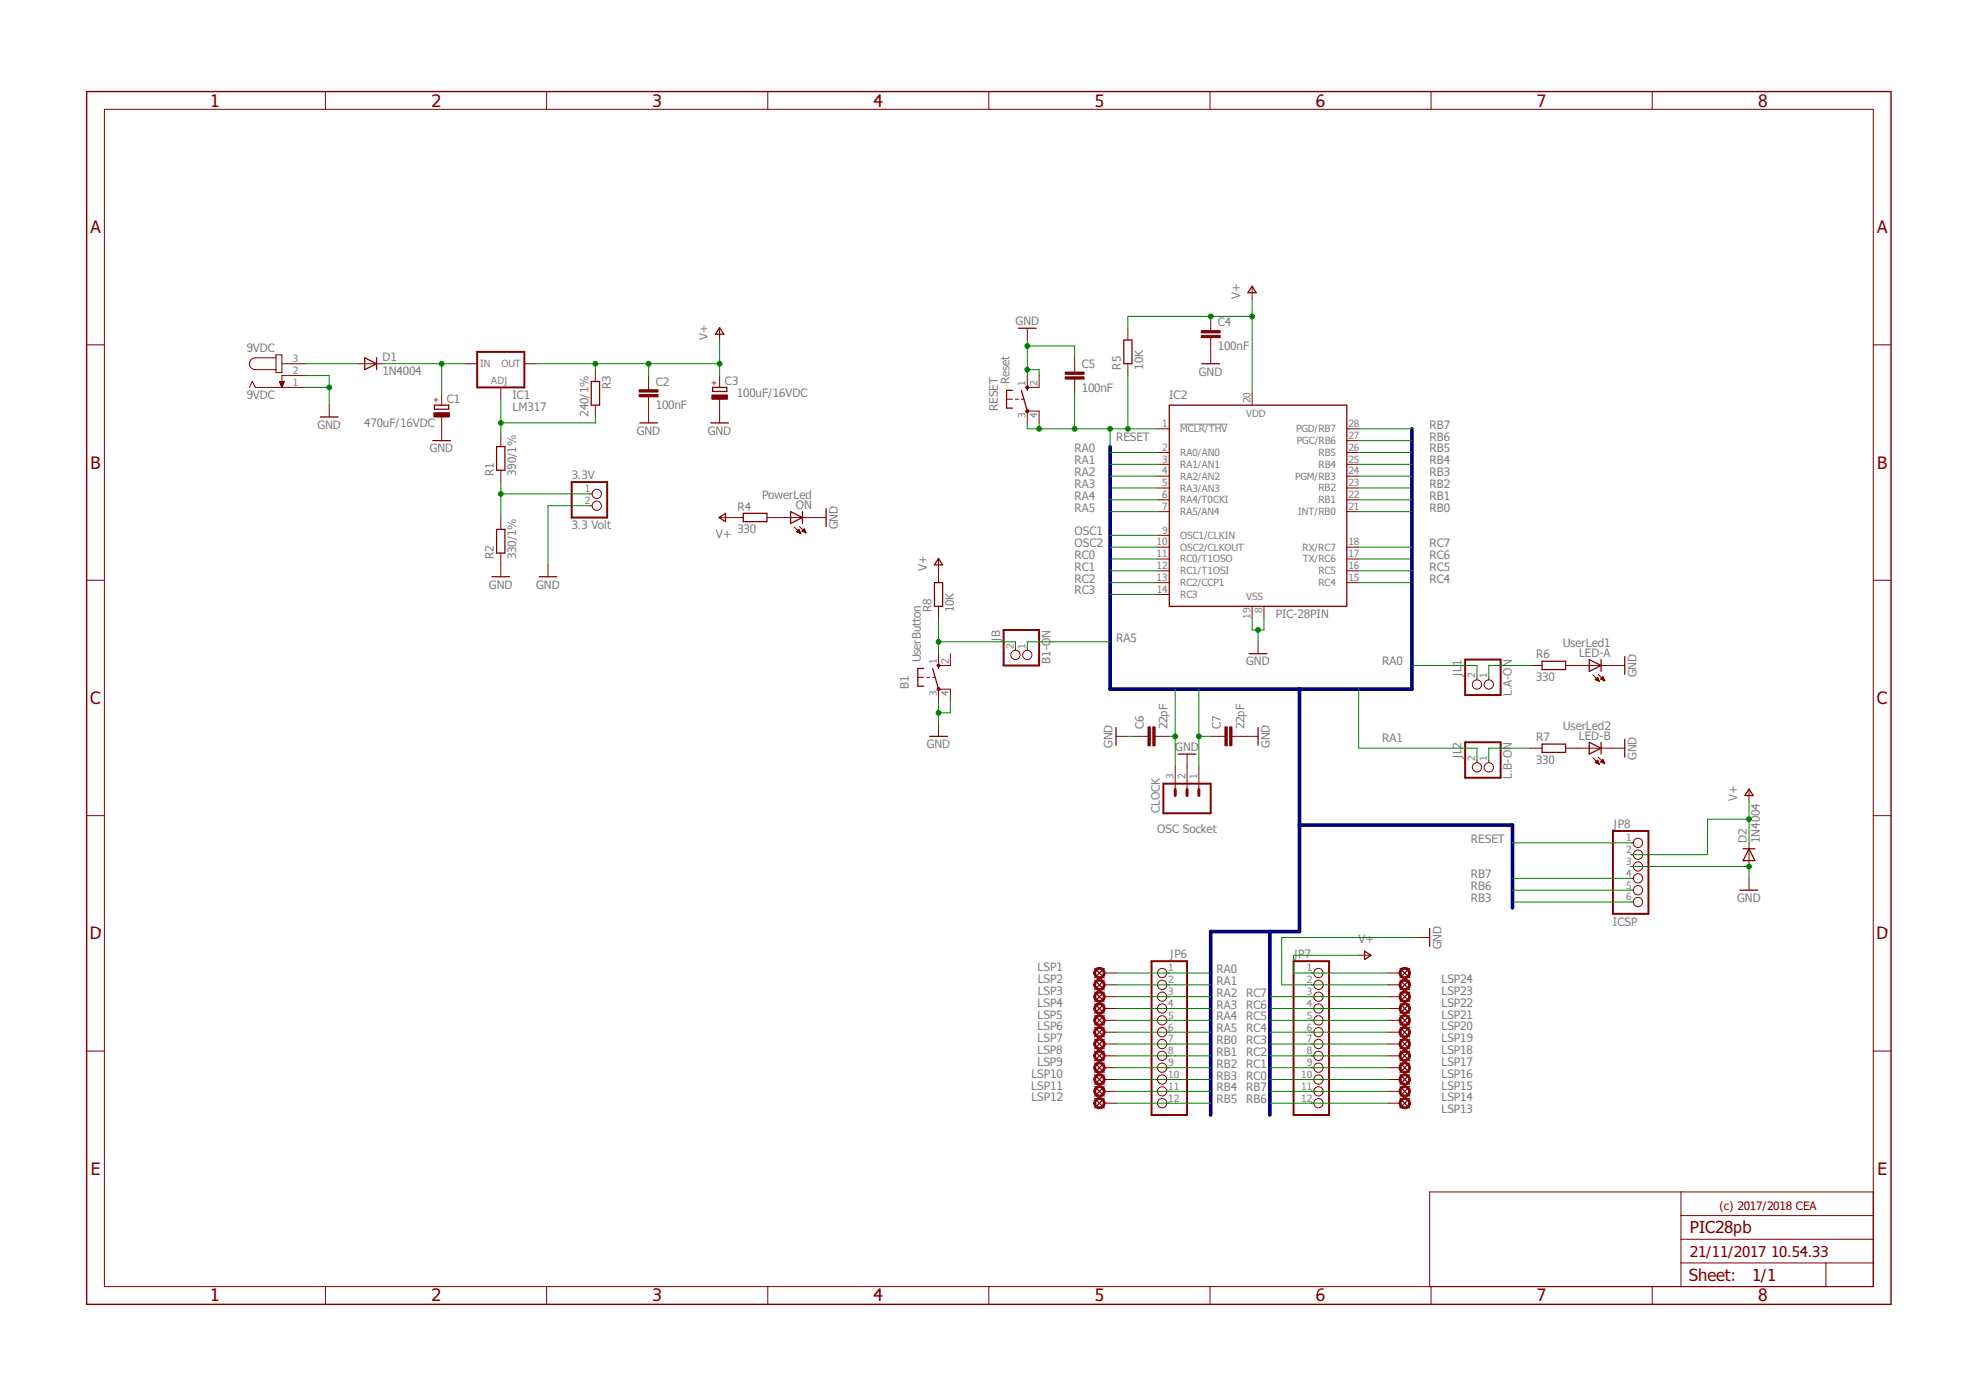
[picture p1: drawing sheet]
<svg xmlns="http://www.w3.org/2000/svg" width="297mm" height="210mm" viewBox="0 0 297 210" stroke-linecap="round" stroke-linejoin="round" font-family="sans-serif">
<path d="M177.3 63.7h7.1" fill="none" stroke="#808080" stroke-width=".15"/>
<g fill="none" stroke="#800000" stroke-width=".15">
<path d="M15.7 16.4h265.8v176.9h-265.8zM48.9 13.8v2.6M82.1 13.8v2.6M115.4 13.8v2.6M148.6 13.8v2.6M181.8 13.8v2.6M215 13.8v2.6M248.2 13.8v2.6M13 51.8h2.7M37.5 58.2l.4-.9 .5 .9h7.5M41.5 53.8h-3.1a.89 .89 0 0 0-.9 .9 .89 .89 0 0 0 .9 .8h3.1M41.5 53.3h.9v2.7h-.9z"/>
<path d="M42 57.3h.7l-.3 .9zM42 57.3h.7M42 57.4h.7M42.1 57.5h.5M42.1 57.6h.5M42.1 57.7h.4M42.2 57.8h.3M42.2 57.9h.3M42.3 58h.1M42.3 58.1h.1M42.3 58.2h.1M42.4 54.7h3.5"/>
<path d="M45.9 56.4h-3.5v1.8M53.9 54.7h3.6M66.4 59.1v1.8M69.9 54.7h1.8M75.2 58.2v1.8M78.8 54.7h1.8M89.5 55.5v1.8M97.5 56.4v2.2M97.5 59.6v3.9M108.1 49.3v1.8M108.1 56.4v1.8M108.1 60v3.5"/>
<path d="M151.2 60h.9M152.6 60h.4M153.5 60h.4M154.3 56.4v1.8h1.8v-1.8M154.3 49.3v1.8M161.5 53.8v2.1M161.5 57v2.1M169.5 49.3v1.8M169.5 54.7v1.7M181.9 47.5v2.2M181.9 50.7v4M188.1 43.1v1.8"/>
<path d="M188.1 59.1v1.8M281.5 51.8h2.6M49.5 60.9v1.8M66.4 62.7v3.5M75.2 65.3v1.8M75.2 70.7v1.7M75.2 77.8v1.7M88.6 74.2h.4M88.6 76h.4M89.5 60.9v1.8M108.1 77.8h3.6M115.2 77.8h8.9"/>
<path d="M119.3 79.2l1 1M119.7 79.9l.3-.4 .3 .7zM119.7 79.9h.5M119.8 79.8h.4M119.8 80h.4M119.8 79.7h.3M119.9 79.7h.2M120 79.6h.1M120.1 79.1l1 1M120.5 79.8l.3-.3 .3 .6zM120.5 79.8h.5M120.5 79.7h.5"/>
<path d="M120.6 79.7h.3M120.7 79.9h.3M120.7 79.6h.2M120.8 79.5h.1M120.8 80h.3M154.3 63.5v-1.7h1.8v1.7M173.9 64.4h1.8M173.9 68h1.8M173.9 69.8h1.8M173.9 71.5h1.8M173.9 73.3h1.8M173.9 75.1h1.8"/>
<path d="M173.9 76.9h1.8M202.4 64.4h1.7M202.4 68h1.7M202.4 69.8h1.7M202.4 71.5h1.7M202.4 73.3h1.7M202.4 75.1h1.7M202.4 76.9h1.7M202.4 66.2h1.7M13 87.2h2.7M75.2 83.1v3.6M82.3 84.9v1.8"/>
<path d="M120 80h.2M120.2 80.1h.1M121 80h.1M141 98.2v1.8h1.8v-1.8M141 84v3.5M141 91.1v1.8M152.6 97.3v.4M154.3 97.3v.4M173.9 80.4h1.8M173.9 82.2h1.8M173.9 84h1.8M173.9 85.8h1.8"/>
<path d="M173.9 87.5h1.8M173.9 89.3h1.8M188.1 91.1v1.8M189 96.4v1.8M189.9 91.1v1.8M202.4 82.2h1.7M202.4 84h1.7M202.4 85.8h1.7M202.4 87.5h1.7M229.9 100h1.8M235.2 100h8.9M281.5 87.2h2.6"/>
<path d="M137.9 101.8h.9M139.2 101.8h.5M140.1 101.8h.5M141 105.3v-1.8h1.8v1.8M141 108.9v1.7M167.7 110.6h1.8M170.3 110.6h2.2M173.5 110.6h2.2M176.6 115.1v3.5M178.4 113.3v5.3M180.1 115.1v3.5M181.9 110.6h2.1"/>
<path d="M185.1 110.6h3.9M221.9 101.8v.4M221.9 114.2v.4M223.7 101.8v.4M223.7 114.2v.4M229.9 112.4h1.8M235.2 112.4h8.9M239.3 101.4l1 1M239.3 113.9l1 .9M239.7 114.6l.3-.4 .3 .6zM239.7 114.6h.5M239.7 102.1h.5"/>
<path d="M239.7 114.5h.5M239.8 102h.3M239.8 114.4h.3M239.9 101.9h.2M239.9 114.6h.3M239.9 114.3h.2M239.9 102.2h.3M240 101.8h.1M240 114.3h.1M240 101.8l-.3 .3 .6 .3M240 101.8l.3 .6M240.1 102.3h.2"/>
<path d="M240.1 114.7h.2M240.1 101.3l1 1M240.1 113.7l1 1M240.2 114.8h.1M240.3 102.4h.1M240.5 102h.5M240.5 114.4h.5M240.5 114.5h.5M240.6 102.1h.4M240.6 101.9h.3M240.6 114.3h.3M240.7 101.8h.2"/>
<path d="M240.7 114.3h.2M240.7 102.1h.3M240.7 114.6h.3M240.7 114.2h.2M240.8 101.7h.1M240.8 101.7l-.3 .3 .6 .3M240.8 101.7l.3 .6M240.8 114.1l-.3 .4 .6 .2M240.8 114.1l.3 .6M240.8 114.1h.1M240.9 114.6h.2M240.9 102.2h.2"/>
<path d="M241.1 114.7h.1M241.1 102.3h.1M262.8 118.6v1.8M13 122.6h2.7M245 126.6h.4M245 128.4h.4M245 130.2h.4M245 132h.4M245 133.8h.4M245 135.5h.4M262.8 126.6v3.6M262.8 132v1.8"/>
<path d="M281.5 122.6h2.6M13 157.9h2.7M165.9 146.2h1.8M165.9 148h1.8M165.9 149.8h1.8M165.9 151.5h1.8M165.9 153.3h1.8M165.9 155.1h1.8M165.9 156.9h1.8M165.9 158.6h1.8M175.3 146.2h.4M175.3 148h.4"/>
<path d="M175.3 149.8h.4M175.3 151.5h.4M175.3 153.3h.4M175.3 155.1h.4M175.3 156.9h.4M175.3 158.6h.4M197 146.2h.4M197 148h.4M197 149.8h.4M197 151.5h.4M197 153.3h.4M197 155.1h.4"/>
<path d="M197 156.9h.4M197 158.6h.4M204.1 143.5h1.8M208.6 146.2h1.8M208.6 148h1.8M208.6 149.8h1.8M208.6 151.5h1.8M208.6 153.3h1.8M208.6 155.1h1.8M208.6 156.9h1.8M208.6 158.6h1.8M213 140.9h1.8"/>
<path d="M281.5 157.9h2.6M165.9 160.4h1.8M165.9 162.2h1.8M165.9 164h1.8M165.9 165.8h1.8M175.3 160.4h.4M175.3 162.2h.4M175.3 164h.4M175.3 165.8h.4M197 160.4h.4M197 162.2h.4M197 164h.4"/>
<path d="M197 165.8h.4M208.6 160.4h1.8M208.6 162.2h1.8M208.6 164h1.8M208.6 165.8h1.8M252.6 179.1v14.2M281.5 179.1h-66.7v14.2M48.9 193.3v2.7M82.1 193.3v2.7M115.4 193.3v2.7M148.6 193.3v2.7M181.8 193.3v2.7"/>
<path d="M215 193.3v2.7M248.2 193.3v2.7M252.6 189.8h28.9M252.6 186.2h28.9M252.6 182.6h28.9M274.3 189.8v3.5"/>
<circle cx="89.7" cy="74.2" r=".7"/>
<circle cx="89.7" cy="76" r=".7"/>
<circle cx="152.6" cy="98.4" r=".7"/>
<circle cx="154.3" cy="98.4" r=".7"/>
<circle cx="221.9" cy="102.8" r=".7"/>
<circle cx="221.9" cy="115.3" r=".7"/>
<circle cx="223.7" cy="102.8" r=".7"/>
<circle cx="223.7" cy="115.3" r=".7"/>
<circle cx="246.1" cy="126.6" r=".7"/>
<circle cx="246.1" cy="135.5" r=".7"/>
<circle cx="246.1" cy="130.2" r=".7"/>
<circle cx="246.1" cy="132" r=".7"/>
<circle cx="246.1" cy="128.4" r=".7"/>
<circle cx="246.1" cy="133.8" r=".7"/>
<circle cx="174.6" cy="151.5" r=".7"/>
<circle cx="174.6" cy="156.9" r=".7"/>
<circle cx="174.6" cy="153.3" r=".7"/>
<circle cx="174.6" cy="146.2" r=".7"/>
<circle cx="174.6" cy="148" r=".7"/>
<circle cx="174.6" cy="149.8" r=".7"/>
<circle cx="174.6" cy="158.6" r=".7"/>
<circle cx="174.6" cy="155.1" r=".7"/>
<circle cx="198.1" cy="158.6" r=".7"/>
<circle cx="198.1" cy="149.8" r=".7"/>
<circle cx="198.1" cy="146.2" r=".7"/>
<circle cx="198.1" cy="148" r=".7"/>
<circle cx="198.1" cy="153.3" r=".7"/>
<circle cx="198.1" cy="155.1" r=".7"/>
<circle cx="198.1" cy="156.9" r=".7"/>
<circle cx="198.1" cy="151.5" r=".7"/>
<circle cx="174.6" cy="165.8" r=".7"/>
<circle cx="174.6" cy="160.4" r=".7"/>
<circle cx="174.6" cy="164" r=".7"/>
<circle cx="174.6" cy="162.2" r=".7"/>
<circle cx="198.1" cy="165.8" r=".7"/>
<circle cx="198.1" cy="162.2" r=".7"/>
<circle cx="198.1" cy="164" r=".7"/>
<circle cx="198.1" cy="160.4" r=".7"/>
</g>
<g fill="none" stroke="#800000" stroke-width=".19">
<path d="M54.8 53.8l1.8 .9-1.8 .8zM56.6 53.8v1.7M88.8 57.3h1.3v3.6h-1.3zM107.1 58.2h2.1v.6h-2.1zM108.1 49.2l.7 1h-1.3zM152.1 58.7h-.9v2.6h.9M153 49.3h2.7M153.5 58.7l.8 3.1M154.3 58.2v.5M168.8 51.1h1.3v3.6h-1.3zM180.6 54.7h2.6M188.1 43l.6 1h-1.2z"/>
<path d="M48.1 62.7h2.7M65 66.2h2.7M65.3 60.9h2.1v.6h-2.1zM74.6 67.1h1.3v3.6h-1.3zM74.6 79.5h1.3v3.6h-1.3zM96.1 63.5h2.7M106.8 63.5h2.7M108 77.8l1-.7v1.3zM111.7 77.1h3.5v1.3h-3.5zM118.8 76.9l1.8 .9-1.8 .9zM120.6 76.9v1.8M124.1 76.4v2.7"/>
<path d="M175.7 60.9h26.7v30.2h-26.7zM73.9 86.7h2.7M81 86.7h2.7M140.4 87.5h1.2v3.6h-1.2zM141 100v.4M141 83.9l.6 1h-1.2zM187.7 98.2h2.7M231.7 99.4h3.5v1.2h-3.5zM238.8 99.1l1.8 .9-1.8 .9zM240.6 99.1v1.8M244.1 98.7v2.6M138.8 100.4h-.9v2.7h.9"/>
<path d="M139.7 110.6h2.6M140.1 100.4l.9 3.1M167.7 109.3v2.7M177 113.3h2.7M189 109.3v2.7M231.7 111.8h3.5v1.3h-3.5zM238.8 111.5l1.8 .9-1.8 .9zM240.6 111.5v1.8M244.1 111.1v2.6M262.8 118.6l.6 .9h-1.2zM214.8 139.5v2.7M261.5 133.8h2.6"/>
<path d="M261.9 127.5h1.8M262.8 127.5l.9 1.8h-1.8zM164.5 145.5l1.4 1.4M164.5 147.3l1.4 1.4M164.5 149.1l1.4 1.4M164.5 150.8l1.4 1.5M164.5 152.6l1.4 1.4M164.5 154.4l1.4 1.4M164.5 156.1l1.4 1.5M164.5 157.9l1.4 1.5M164.5 159.7l1.4 1.4M165.9 145.5l-1.4 1.4"/>
<path d="M165.9 147.3l-1.4 1.4M165.9 149.1l-1.4 1.4M165.9 150.8l-1.4 1.5M165.9 152.6l-1.4 1.4M165.9 154.4l-1.4 1.4M165.9 156.1l-1.4 1.5M165.9 157.9l-1.4 1.5M165.9 159.7l-1.4 1.4M205 142.9l1 .6-1 .7zM210.4 159.7l1.4 1.4M210.4 157.9l1.4 1.5M210.4 156.1l1.4 1.5"/>
<path d="M210.4 154.4l1.4 1.4M210.4 152.6l1.4 1.4M210.4 150.8l1.4 1.5M210.4 149.1l1.4 1.4M210.4 147.3l1.4 1.4M210.4 145.5l1.4 1.4M211.8 159.7l-1.4 1.4M211.8 157.9l-1.4 1.5M211.8 156.1l-1.4 1.5M211.8 154.4l-1.4 1.4M211.8 152.6l-1.4 1.4M211.8 150.8l-1.4 1.5"/>
<path d="M211.8 149.1l-1.4 1.4M211.8 147.3l-1.4 1.4M211.8 145.5l-1.4 1.4M164.5 161.5l1.4 1.4M164.5 163.3l1.4 1.4M164.5 165l1.4 1.5M165.9 161.5l-1.4 1.4M165.9 163.3l-1.4 1.4M165.9 165l-1.4 1.5M210.4 165l1.4 1.5M210.4 163.3l1.4 1.4M210.4 161.5l1.4 1.4"/>
<path d="M211.8 165l-1.4 1.5M211.8 163.3l-1.4 1.4M211.8 161.5l-1.4 1.4"/>
</g>
<path d="M71.7 52.9h7.1v5.3h-7.1zM85.9 72.4h5.3v5.4h-5.3zM150.8 94.7h5.3v5.3h-5.3zM220.1 99.1h5.4v5.3h-5.4zM174.8 117.8h7.1v4.4h-7.1zM220.1 111.5h5.4v5.4h-5.4zM242.3 124.9h5.4v12.4h-5.4zM173 144.4h5.4v23.1h-5.4zM194.4 144.4h5.3v23.1h-5.3z" fill="none" stroke="#800000" stroke-width=".3"/>
<g fill="#800000" stroke="#800000" stroke-width=".15">
<path d="M65.2 62h2.3v.7h-2.3z"/>
<path d="M96 59.3h2.9v.3h-2.9z"/>
<path d="M96 58.6h2.9v.3h-2.9z"/>
<path d="M107 59.4h2.3v.6h-2.3z"/>
<path d="M180.5 50.4h2.8v.3h-2.8z"/>
<path d="M180.5 49.7h2.8v.3h-2.8z"/>
<path d="M160 56.6h2.9v.4h-2.9z"/>
<path d="M160 55.9h2.9v.3h-2.9z"/>
<path d="M173.2 109.2h.3v2.9h-.3z"/>
<path d="M172.5 109.2h.3v2.9h-.3z"/>
<path d="M184.8 109.2h.3v2.9h-.3z"/>
<path d="M184 109.2h.4v2.9h-.4z"/>
</g>
<g fill="#800000" stroke="#800000" stroke-width=".15">
<path d="M164.5 145.7a.85 .85 0 0 1 1.4 0 .85 .85 0 0 1-.5 1.3 .85 .85 0 0 1-1.1-.8h.3a.57 .57 0 0 1 .8-.6 .57 .57 0 0 1 .2 1 .57 .57 0 0 1-.9-.2l-.1-.2h-.3z" fill-rule="evenodd"/>
<path d="M164.7 147.3a.86 .86 0 0 1 1.3 .3 .86 .86 0 0 1-.6 1.2 .86 .86 0 0 1-1.1-.8h.3a.57 .57 0 0 1 .8-.6 .57 .57 0 0 1 .2 .9 .57 .57 0 0 1-.9-.1l-.1-.2h-.3l.1-.3z" fill-rule="evenodd"/>
<path d="M164.5 149.2a.85 .85 0 0 1 1.4 .1 .85 .85 0 0 1-.5 1.3 .85 .85 0 0 1-1.1-.8h.3a.57 .57 0 0 1 .8-.6 .57 .57 0 0 1 .2 .9 .57 .57 0 0 1-.9-.2l-.1-.1h-.3z" fill-rule="evenodd"/>
<path d="M164.5 151a.85 .85 0 0 1 1.4 .1 .85 .85 0 0 1-.5 1.3 .85 .85 0 0 1-1.1-.9h.3a.57 .57 0 0 1 .8-.5 .57 .57 0 0 1 .2 .9 .57 .57 0 0 1-.9-.2l-.1-.2h-.3z" fill-rule="evenodd"/>
<path d="M164.5 152.8a.85 .85 0 0 1 1.4 0 .85 .85 0 0 1-.5 1.3 .85 .85 0 0 1-1.1-.8h.3a.57 .57 0 0 1 .8-.6 .57 .57 0 0 1 .2 1 .57 .57 0 0 1-.9-.2l-.1-.2h-.3z" fill-rule="evenodd"/>
<path d="M164.5 154.6a.85 .85 0 0 1 1.4 0 .85 .85 0 0 1-.5 1.3 .85 .85 0 0 1-1.1-.8h.3a.57 .57 0 0 1 .8-.6 .57 .57 0 0 1 .2 1 .57 .57 0 0 1-.9-.2l-.1-.2h-.3z" fill-rule="evenodd"/>
<path d="M164.7 156.1a.86 .86 0 0 1 1.3 .4 .86 .86 0 0 1-.6 1.2 .86 .86 0 0 1-1.1-.8h.3a.57 .57 0 0 1 .8-.6 .57 .57 0 0 1 .2 .9 .57 .57 0 0 1-.9-.1l-.1-.2h-.3l.1-.3z" fill-rule="evenodd"/>
<path d="M164.5 158.1a.85 .85 0 0 1 1.4 .1 .85 .85 0 0 1-.5 1.3 .85 .85 0 0 1-1.1-.9h.3a.57 .57 0 0 1 .8-.5 .57 .57 0 0 1 .2 .9 .57 .57 0 0 1-.9-.2l-.1-.2h-.3z" fill-rule="evenodd"/>
<path d="M164.5 159.9a.85 .85 0 0 1 1.4 .1 .85 .85 0 0 1-.5 1.2 .85 .85 0 0 1-1.1-.8h.3a.57 .57 0 0 1 .8-.5 .57 .57 0 0 1 .2 .9 .57 .57 0 0 1-.9-.2l-.1-.2h-.3z" fill-rule="evenodd"/>
<path d="M164.5 161.7a.85 .85 0 0 1 1.4 0 .85 .85 0 0 1-.5 1.3 .85 .85 0 0 1-1.1-.8h.3a.57 .57 0 0 1 .8-.6 .57 .57 0 0 1 .2 1 .57 .57 0 0 1-.9-.2l-.1-.2h-.3z" fill-rule="evenodd"/>
<path d="M164.5 163.4a.85 .85 0 0 1 1.4 .1 .85 .85 0 0 1-.5 1.3 .85 .85 0 0 1-1.1-.8h.3a.57 .57 0 0 1 .8-.6 .57 .57 0 0 1 .2 1 .57 .57 0 0 1-.9-.2l-.1-.2h-.3z" fill-rule="evenodd"/>
<path d="M164.7 165a.86 .86 0 0 1 1.3 .4 .86 .86 0 0 1-.6 1.2 .86 .86 0 0 1-1.1-.8h.3a.57 .57 0 0 1 .8-.6 .57 .57 0 0 1 .2 .9 .57 .57 0 0 1-.9-.2l-.1-.1h-.3l.1-.3z" fill-rule="evenodd"/>
<path d="M210.4 165.2a.85 .85 0 0 1 1.4 0 .85 .85 0 0 1-.5 1.3 .85 .85 0 0 1-1.1-.7h.3a.57 .57 0 0 1 .8-.6 .57 .57 0 0 1 .2 .9 .57 .57 0 0 1-1-.2v-.1h-.3z" fill-rule="evenodd"/>
<path d="M210.4 163.4a.85 .85 0 0 1 1.4 .1 .85 .85 0 0 1-.5 1.3 .85 .85 0 0 1-1.1-.8h.3a.57 .57 0 0 1 .8-.6 .57 .57 0 0 1 .2 1 .57 .57 0 0 1-1-.2v-.2h-.3z" fill-rule="evenodd"/>
<path d="M210.4 161.7a.85 .85 0 0 1 1.4 0 .85 .85 0 0 1-.5 1.3 .85 .85 0 0 1-1.1-.8h.3a.57 .57 0 0 1 .8-.6 .57 .57 0 0 1 .2 1 .57 .57 0 0 1-1-.2v-.2h-.3z" fill-rule="evenodd"/>
<path d="M210.4 159.9a.85 .85 0 0 1 1.4 0 .85 .85 0 0 1-.5 1.3 .85 .85 0 0 1-1.1-.8h.3a.57 .57 0 0 1 .8-.5 .57 .57 0 0 1 .2 .9 .57 .57 0 0 1-1-.2v-.2h-.3z" fill-rule="evenodd"/>
<path d="M210.4 158.1a.85 .85 0 0 1 1.4 0 .85 .85 0 0 1-.5 1.3 .85 .85 0 0 1-1.1-.8h.3a.57 .57 0 0 1 .8-.5 .57 .57 0 0 1 .2 .9 .57 .57 0 0 1-1-.2v-.2h-.3z" fill-rule="evenodd"/>
<path d="M210.4 156.3a.85 .85 0 0 1 1.4 0 .85 .85 0 0 1-.5 1.4 .85 .85 0 0 1-1.1-.8h.3a.57 .57 0 0 1 .8-.6 .57 .57 0 0 1 .2 .9 .57 .57 0 0 1-1-.1v-.2h-.3z" fill-rule="evenodd"/>
<path d="M210.4 154.6a.85 .85 0 0 1 1.4 0 .85 .85 0 0 1-.5 1.3 .85 .85 0 0 1-1.1-.8h.3a.57 .57 0 0 1 .8-.6 .57 .57 0 0 1 .2 1 .57 .57 0 0 1-1-.2v-.2h-.3z" fill-rule="evenodd"/>
<path d="M210.4 152.8a.85 .85 0 0 1 1.4 0 .85 .85 0 0 1-.5 1.3 .85 .85 0 0 1-1.1-.8h.3a.57 .57 0 0 1 .8-.6 .57 .57 0 0 1 .2 1 .57 .57 0 0 1-1-.2v-.2h-.3z" fill-rule="evenodd"/>
<path d="M210.4 151a.85 .85 0 0 1 1.4 0 .85 .85 0 0 1-.5 1.3 .85 .85 0 0 1-1.1-.8h.3a.57 .57 0 0 1 .8-.5 .57 .57 0 0 1 .2 .9 .57 .57 0 0 1-1-.2v-.2h-.3z" fill-rule="evenodd"/>
<path d="M210.4 149.2a.85 .85 0 0 1 1.4 0 .85 .85 0 0 1-.5 1.3 .85 .85 0 0 1-1.1-.7h.3a.57 .57 0 0 1 .8-.6 .57 .57 0 0 1 .2 .9 .57 .57 0 0 1-1-.2v-.1h-.3z" fill-rule="evenodd"/>
<path d="M210.4 147.4a.85 .85 0 0 1 1.4 .1 .85 .85 0 0 1-.5 1.3 .85 .85 0 0 1-1.1-.8h.3a.57 .57 0 0 1 .8-.6 .57 .57 0 0 1 .2 .9 .57 .57 0 0 1-1-.1v-.2h-.3z" fill-rule="evenodd"/>
<path d="M210.4 145.7a.85 .85 0 0 1 1.4 0 .85 .85 0 0 1-.5 1.3 .85 .85 0 0 1-1.1-.8h.3a.57 .57 0 0 1 .8-.6 .57 .57 0 0 1 .2 1 .57 .57 0 0 1-1-.2v-.2h-.3z" fill-rule="evenodd"/>
<circle cx="154.4" cy="61.8" r=".24"/>
<circle cx="154.4" cy="58.2" r=".24"/>
<circle cx="141" cy="103.5" r=".23"/>
<circle cx="141" cy="100" r=".23"/>
</g>
<path d="M176.6 118.6v.9M178.4 118.6v.9M180.1 118.6v.9" fill="none" stroke="#800000" stroke-width=".44"/>
<path d="M13 13.8h271.1v182.2h-271.1z" fill="none" stroke="#800000" stroke-width=".21"/>
<path d="M212.1 64.4v39.1h-45.3v-36.4M195.2 103.5v36.5h-13.3v27.5M190.8 140v27.5M195.2 124h32v12.4" fill="none" stroke="#000080" stroke-width=".55"/>
<g fill="none" stroke="#008000" stroke-width=".15">
<path d="M45.9 56.4h3.6v4.5M45.9 58.2h3.6M45.9 54.7h8M57.5 54.7h12.4M66.4 54.7v4.4M75.2 60v5.3M80.6 54.7h27.5M89.5 54.7v.8M97.5 54.7v1.7M108.1 51.1v5.3M154.3 51.1v5.3M154.3 55.5h1.8v.9"/>
<path d="M154.3 52h7.2v1.8M161.5 59.1v5.3M169.5 56.4v8M188.1 44.9v14.2M188.1 47.5h-18.6v1.8M75.2 72.4v5.4M75.2 74.2h13.4M88.6 76h-6.3v8.9M89.5 62.7v.8h-14.3M154.3 63.5v.9h19.6M156.1 63.5v.9M166.8 64.4v2.7"/>
<path d="M166.8 68h7.1M166.8 69.8h7.1M166.8 71.5h7.1M166.8 73.3h7.1M166.8 75.1h7.1M166.8 76.9h7.1M204.1 64.4h8M204.1 68h8M204.1 69.8h8M204.1 71.5h8M204.1 73.3h8M204.1 75.1h8"/>
<path d="M204.1 76.9h8M204.1 66.2h8M141 92.9v5.3M141 96.4h11.6v.9M166.8 96.4h-12.5v.9M166.8 84h7.1M166.8 85.8h7.1M166.8 87.5h7.1M166.8 89.3h7.1M166.8 82.2h7.1M166.8 80.4h7.1M188.1 92.9v1.8h1.8v-1.8"/>
<path d="M189 94.7v1.7M204.1 84h8M204.1 85.8h8M204.1 87.5h8M204.1 82.2h8M212.1 100h9.8v1.8M229.9 100h-6.2v1.8M141 105.3v3.6M142.8 105.3v1.8h-1.8M169.5 110.6h.8M175.7 110.6h.9M176.6 103.5v11.6"/>
<path d="M180.1 110.6h1.8M180.1 103.5v11.6M204.1 103.5v8.9h17.8v1.8M229.9 112.4h-6.2v1.8M227.2 126.6h17.8M227.2 135.5h17.8M227.2 133.8h17.8M227.2 132h17.8M245 130.2h17.8v1.8M262.8 120.4v6.2M262.8 123.1h-6.2v5.3h-11.6M167.7 148h14.2"/>
<path d="M167.7 146.2h14.2M167.7 149.8h14.2M167.7 151.5h14.2M167.7 153.3h14.2M167.7 155.1h14.2M167.7 158.6h14.2M167.7 156.9h14.2M190.8 149.8h17.8M190.8 151.5h17.8M190.8 153.3h17.8M190.8 155.1h17.8M190.8 158.6h17.8"/>
<path d="M190.8 156.9h17.8M204.1 143.5h-9.7v2.7h14.2M213 140.9h-20.4v7.1h16M167.7 162.2h14.2M167.7 160.4h14.2M167.7 164h14.2M167.7 165.8h14.2M190.8 162.2h17.8M190.8 160.4h17.8M190.8 164h17.8M190.8 165.8h17.8"/>
</g>
<g fill="#008000" stroke="#008000" stroke-width=".15">
<circle cx="49.5" cy="58.2" r=".36"/>
<circle cx="189" cy="94.7" r=".36"/>
<circle cx="154.3" cy="55.5" r=".36"/>
<circle cx="154.3" cy="52" r=".36"/>
<circle cx="141" cy="107.1" r=".36"/>
<circle cx="262.8" cy="130.2" r=".36"/>
<circle cx="66.4" cy="54.7" r=".36"/>
<circle cx="75.2" cy="63.5" r=".36"/>
<circle cx="75.2" cy="74.2" r=".36"/>
<circle cx="89.5" cy="54.7" r=".36"/>
<circle cx="97.5" cy="54.7" r=".36"/>
<circle cx="108.1" cy="54.7" r=".36"/>
<circle cx="188.1" cy="47.5" r=".36"/>
<circle cx="181.9" cy="47.5" r=".36"/>
<circle cx="262.8" cy="123.1" r=".36"/>
<circle cx="156.1" cy="64.4" r=".36"/>
<circle cx="161.5" cy="64.4" r=".36"/>
<circle cx="166.8" cy="64.4" r=".36"/>
<circle cx="169.5" cy="64.4" r=".36"/>
<circle cx="180.1" cy="110.6" r=".36"/>
<circle cx="176.6" cy="110.6" r=".36"/>
<circle cx="141" cy="96.4" r=".36"/>
</g>
<g font-size="2.6" fill="#800000">
<text x="31.6" y="16">1</text>
<text x="64.8" y="16">2</text>
<text x="98" y="16">3</text>
<text x="131.3" y="16">4</text>
<text x="164.5" y="16">5</text>
<text x="197.7" y="16">6</text>
<text x="230.9" y="16">7</text>
<text x="264.1" y="16">8</text>
<text x="13.6" y="35">A</text>
<text x="282" y="35">A</text>
<text x="13.6" y="70.4">B</text>
<text x="282" y="70.4">B</text>
<text x="13.6" y="105.8">C</text>
<text x="282" y="105.8">C</text>
<text x="13.5" y="141.2">D</text>
<text x="281.9" y="141.2">D</text>
<text x="13.6" y="176.5">E</text>
<text x="282.1" y="176.5">E</text>
<text x="31.6" y="195.6">1</text>
<text x="64.8" y="195.6">2</text>
<text x="98" y="195.6">3</text>
<text x="131.3" y="195.6">4</text>
<text x="164.5" y="195.6">5</text>
<text x="197.7" y="195.6">6</text>
<text x="230.9" y="195.6">7</text>
<text x="264.1" y="195.6">8</text>
</g>
<g font-size="2.5" fill="#800000">
<text x="253.9" y="185.3">PIC28pb</text>
<text x="253.7" y="192.5">Sheet:</text>
<text x="263.2" y="192.4">1/1</text>
</g>
<g font-size="2.2" fill="#800000">
<text x="253.9" y="188.9">21/11/2017</text>
<text x="266.1" y="188.9">10.54.33</text>
</g>
<g font-size="1.8" fill="#808080">
<text x="186.3" y="44.9" transform="rotate(-90 186.3 44.9)">V+</text>
<text x="37" y="52.9">9VDC</text>
<text x="106.3" y="51.1" transform="rotate(-90 106.3 51.1)">V+</text>
<text x="152.6" y="48.8">GND</text>
<text x="183" y="52.6">100nF</text>
<text x="183" y="49.1">C4</text>
<text x="37" y="60">9VDC</text>
<text x="57.5" y="56.3">1N4004</text>
<text x="57.5" y="54.3">D1</text>
<text x="77" y="60">IC1</text>
<text x="91.8" y="58.5" transform="rotate(-90 91.8 58.5)">R3</text>
<text x="98.5" y="57.9">C2</text>
<text x="108.9" y="57.9">C3</text>
<text x="110.7" y="59.6">100uF/16VDC</text>
<text x="151.7" y="57.8" transform="rotate(-90 151.7 57.8)">Reset</text>
<text x="162.5" y="58.8">100nF</text>
<text x="162.5" y="55.3">C5</text>
<text x="168.4" y="55.5" transform="rotate(-90 168.4 55.5)">R5</text>
<text x="171.8" y="55.5" transform="rotate(-90 171.8 55.5)">10K</text>
<text x="175.7" y="60">IC2</text>
<text x="180.1" y="56.4">GND</text>
<text x="47.7" y="64.4">GND</text>
<text x="54.7" y="64.1">470uF/16VDC</text>
<text x="67.1" y="60.5">C1</text>
<text x="77" y="61.8">LM317</text>
<text x="88.4" y="62.6" transform="rotate(-90 88.4 62.6)">240/1%</text>
<text x="95.7" y="65.3">GND</text>
<text x="98.5" y="61.5">100nF</text>
<text x="106.3" y="65.3">GND</text>
<text x="149.9" y="61.8" transform="rotate(-90 149.9 61.8)">RESET</text>
<text x="214.8" y="64.4">RB7</text>
<text x="64.6" y="68">GND</text>
<text x="74.2" y="71.5" transform="rotate(-90 74.2 71.5)">R1</text>
<text x="77.5" y="71.5" transform="rotate(-90 77.5 71.5)">390/1%</text>
<text x="85.9" y="72">3.3V</text>
<text x="161.5" y="68">RA0</text>
<text x="161.5" y="69.8">RA1</text>
<text x="161.5" y="71.5">RA2</text>
<text x="167.7" y="66.2">RESET</text>
<text x="214.8" y="71.5">RB3</text>
<text x="214.8" y="69.8">RB4</text>
<text x="214.8" y="68">RB5</text>
<text x="214.8" y="66.2">RB6</text>
<text x="110.8" y="76.7">R4</text>
<text x="114.5" y="75">PowerLed</text>
<text x="119.6" y="76.5">ON</text>
<text x="161.5" y="73.3">RA3</text>
<text x="161.5" y="75.1">RA4</text>
<text x="161.5" y="76.9">RA5</text>
<text x="214.8" y="76.9">RB0</text>
<text x="214.8" y="75.1">RB1</text>
<text x="214.8" y="73.3">RB2</text>
<text x="74.2" y="84" transform="rotate(-90 74.2 84)">R2</text>
<text x="77.5" y="84" transform="rotate(-90 77.5 84)">330/1%</text>
<text x="85.9" y="79.5">3.3 Volt</text>
<text x="107.6" y="80.8">V+</text>
<text x="110.8" y="80.1">330</text>
<text x="125.9" y="79.5" transform="rotate(-90 125.9 79.5)">GND</text>
<text x="161.5" y="84">RC0</text>
<text x="161.5" y="80.4">OSC1</text>
<text x="161.5" y="82.2">OSC2</text>
<text x="214.8" y="84">RC6</text>
<text x="214.8" y="82.2">RC7</text>
<text x="73.5" y="88.4">GND</text>
<text x="80.6" y="88.4">GND</text>
<text x="139.2" y="85.8" transform="rotate(-90 139.2 85.8)">V+</text>
<text x="161.5" y="85.8">RC1</text>
<text x="161.5" y="87.5">RC2</text>
<text x="161.5" y="89.3">RC3</text>
<text x="214.8" y="87.5">RC4</text>
<text x="214.8" y="85.8">RC5</text>
<text x="140" y="92" transform="rotate(-90 140 92)">R8</text>
<text x="143.3" y="92" transform="rotate(-90 143.3 92)">10K</text>
<text x="191.7" y="92.9">PIC-28PIN</text>
<text x="138.3" y="99.5" transform="rotate(-90 138.3 99.5)">UserBut on</text>
<text x="150.3" y="96.4" transform="rotate(-90 150.3 96.4)">JB</text>
<text x="157.8" y="99.7" transform="rotate(-90 157.8 99.7)">B1-ON</text>
<text x="167.7" y="96.4">RA5</text>
<text x="187.2" y="100">GND</text>
<text x="207.7" y="100">RA0</text>
<text x="219.6" y="101.7" transform="rotate(-90 219.6 101.7)">JL1</text>
<text x="230.8" y="98.9">R6</text>
<text x="234.8" y="97.2">UserLed1</text>
<text x="237.2" y="98.7">LED-A</text>
<text x="245.9" y="101.8" transform="rotate(-90 245.9 101.8)">GND</text>
<text x="136.6" y="103.5" transform="rotate(-90 136.6 103.5)">B1</text>
<text x="227.2" y="104.6" transform="rotate(-90 227.2 104.6)">L.A-ON</text>
<text x="230.8" y="102.3">330</text>
<text x="139.2" y="112.4">GND</text>
<text x="167.2" y="112.4" transform="rotate(-90 167.2 112.4)">GND</text>
<text x="171.9" y="109.6" transform="rotate(-90 171.9 109.6)">C6</text>
<text x="175.4" y="109.6" transform="rotate(-90 175.4 109.6)">22pF</text>
<text x="176.6" y="112.8">GND</text>
<text x="183.4" y="109.6" transform="rotate(-90 183.4 109.6)">C7</text>
<text x="187" y="109.6" transform="rotate(-90 187 109.6)">22pF</text>
<text x="190.8" y="112.4" transform="rotate(-90 190.8 112.4)">GND</text>
<text x="207.7" y="111.5">RA1</text>
<text x="230.8" y="111.4">R7</text>
<text x="234.8" y="109.7">UserLed2</text>
<text x="237.2" y="111.2">LED-B</text>
<text x="219.6" y="114.1" transform="rotate(-90 219.6 114.1)">JL2</text>
<text x="227.2" y="117.1" transform="rotate(-90 227.2 117.1)">L.B-ON</text>
<text x="230.8" y="114.7">330</text>
<text x="245.9" y="114.2" transform="rotate(-90 245.9 114.2)">GND</text>
<text x="173.9" y="125.2">OSC Socket</text>
<text x="174.3" y="122.2" transform="rotate(-90 174.3 122.2)">CLOCK</text>
<text x="242.3" y="124.4">JP8</text>
<text x="261" y="120.4" transform="rotate(-90 261 120.4)">V+</text>
<text x="221" y="126.6">RESET</text>
<text x="221" y="132">RB7</text>
<text x="262.5" y="126.6" transform="rotate(-90 262.5 126.6)">D2</text>
<text x="264.4" y="126.6" transform="rotate(-90 264.4 126.6)">1N4004</text>
<text x="221" y="135.5">RB3</text>
<text x="221" y="133.8">RB6</text>
<text x="261" y="135.5">GND</text>
<text x="175.7" y="144">JP6</text>
<text x="194.3" y="144">JP7</text>
<text x="204.1" y="141.8">V+</text>
<text x="216.6" y="142.6" transform="rotate(-90 216.6 142.6)">GND</text>
<text x="242.3" y="139.1">ICSP</text>
<text x="155.9" y="145.9">LSP1</text>
<text x="155.9" y="147.7">LSP2</text>
<text x="155.9" y="149.5">LSP3</text>
<text x="182.8" y="146.2">RA0</text>
<text x="182.8" y="148">RA1</text>
<text x="182.8" y="149.8">RA2</text>
<text x="187.2" y="149.8">RC7</text>
<text x="216.6" y="149.5">LSP23</text>
<text x="216.6" y="147.7">LSP24</text>
<text x="155.9" y="153">LSP5</text>
<text x="155.9" y="151.3">LSP4</text>
<text x="155.9" y="154.8">LSP6</text>
<text x="182.8" y="151.5">RA3</text>
<text x="182.8" y="153.3">RA4</text>
<text x="182.8" y="155.1">RA5</text>
<text x="187.2" y="155.1">RC4</text>
<text x="187.2" y="153.3">RC5</text>
<text x="187.2" y="151.5">RC6</text>
<text x="216.6" y="154.8">LSP20</text>
<text x="216.6" y="153">LSP21</text>
<text x="216.6" y="151.3">LSP22</text>
<text x="155" y="161.9">LSP10</text>
<text x="155.9" y="158.4">LSP8</text>
<text x="155.9" y="160.2">LSP9</text>
<text x="155.9" y="156.6">LSP7</text>
<text x="182.8" y="156.9">RB0</text>
<text x="182.8" y="158.6">RB1</text>
<text x="182.8" y="160.4">RB2</text>
<text x="187.2" y="160.4">RC1</text>
<text x="187.2" y="158.6">RC2</text>
<text x="187.2" y="156.9">RC3</text>
<text x="216.6" y="161.9">LSP16</text>
<text x="216.6" y="160.2">LSP17</text>
<text x="216.6" y="158.4">LSP18</text>
<text x="216.6" y="156.6">LSP19</text>
<text x="154.9" y="163.7">LSP11</text>
<text x="155" y="165.5">LSP12</text>
<text x="182.8" y="162.2">RB3</text>
<text x="182.8" y="164">RB4</text>
<text x="182.8" y="165.8">RB5</text>
<text x="187.2" y="162.2">RC0</text>
<text x="187.2" y="165.8">RB6</text>
<text x="187.2" y="164">RB7</text>
<text x="216.6" y="167.3">LSP13</text>
<text x="216.6" y="165.5">LSP14</text>
<text x="216.6" y="163.7">LSP15</text>
</g>
<text font-size="1.8" fill="#800000" x="258.3" y="181.8">(c) 2017/2018 CEA</text>
<g font-size="1.5" fill="#808080">
<text x="44" y="54.4">3</text>
<text x="44" y="56.2">2</text>
<text x="44" y="58">1</text>
<text x="72.1" y="55.1">IN</text>
<text x="73.8" y="57.7">ADJ</text>
<text x="75.3" y="55.1">OUT</text>
<text x="154.1" y="58" transform="rotate(-90 154.1 58)">1</text>
<text x="155.9" y="58" transform="rotate(-90 155.9 58)">2</text>
<text x="154.1" y="62.8" transform="rotate(-90 154.1 62.8)">3</text>
<text x="155.9" y="62.8" transform="rotate(-90 155.9 62.8)">4</text>
<text x="174.6" y="64.2">1</text>
<text x="177.3" y="65">MCLR/THV</text>
<text x="187.2" y="62.7">VDD</text>
<text x="187.9" y="60.6" transform="rotate(-90 187.9 60.6)">20</text>
<text x="194.7" y="65">PGD/RB7</text>
<text x="202.6" y="66">27</text>
<text x="202.6" y="64.2">28</text>
<text x="174.6" y="67.7">2</text>
<text x="174.6" y="69.5">3</text>
<text x="174.6" y="71.3">4</text>
<text x="177.3" y="68.5">RA0/AN0</text>
<text x="177.3" y="70.3">RA1/AN1</text>
<text x="194.8" y="66.7">PGC/RB6</text>
<text x="198.1" y="70.3">RB4</text>
<text x="198.1" y="68.5">RB5</text>
<text x="202.6" y="71.3">24</text>
<text x="202.6" y="69.5">25</text>
<text x="202.6" y="67.7">26</text>
<text x="87.9" y="74">1</text>
<text x="87.9" y="75.7">2</text>
<text x="174.6" y="76.6">7</text>
<text x="174.6" y="73.1">5</text>
<text x="174.6" y="74.8">6</text>
<text x="177.3" y="72.1">RA2/AN2</text>
<text x="177.3" y="73.9">RA3/AN3</text>
<text x="177.3" y="75.6">RA4/T0CKI</text>
<text x="177.3" y="77.4">RA5/AN4</text>
<text x="194.6" y="72.1">PGM/RB3</text>
<text x="195.1" y="77.4">INT/RB0</text>
<text x="198.1" y="75.6">RB1</text>
<text x="198.1" y="73.8">RB2</text>
<text x="202.6" y="76.6">21</text>
<text x="202.6" y="74.8">22</text>
<text x="202.6" y="73.1">23</text>
<text x="173.8" y="82">10</text>
<text x="173.8" y="83.7">11</text>
<text x="174.6" y="80.2">9</text>
<text x="177.3" y="81">OSC1/CLKIN</text>
<text x="177.3" y="82.7">OSC2/CLKOUT</text>
<text x="195.7" y="82.7">RX/RC7</text>
<text x="202.6" y="83.7">17</text>
<text x="202.6" y="82">18</text>
<text x="173.8" y="85.5">12</text>
<text x="173.8" y="87.3">13</text>
<text x="173.8" y="89.1">14</text>
<text x="177.3" y="84.5">RC0/T1OSO</text>
<text x="177.3" y="86.3">RC1/T1OSI</text>
<text x="177.3" y="88.1">RC2/CCP1</text>
<text x="177.3" y="89.8">RC3</text>
<text x="195.7" y="84.5">TX/RC6</text>
<text x="198.1" y="88.1">RC4</text>
<text x="198.1" y="86.3">RC5</text>
<text x="202.6" y="87.3">15</text>
<text x="202.6" y="85.5">16</text>
<text x="187.2" y="90.2">VSS</text>
<text x="187.9" y="93" transform="rotate(-90 187.9 93)">19</text>
<text x="189.7" y="92.2" transform="rotate(-90 189.7 92.2)">8</text>
<text x="140.8" y="99.7" transform="rotate(-90 140.8 99.7)">1</text>
<text x="142.5" y="99.7" transform="rotate(-90 142.5 99.7)">2</text>
<text x="152.3" y="97.5" transform="rotate(-90 152.3 97.5)">2</text>
<text x="154.1" y="97.5" transform="rotate(-90 154.1 97.5)">1</text>
<text x="221.7" y="101.9" transform="rotate(-90 221.7 101.9)">2</text>
<text x="223.4" y="101.9" transform="rotate(-90 223.4 101.9)">1</text>
<text x="140.8" y="104.6" transform="rotate(-90 140.8 104.6)">3</text>
<text x="142.5" y="104.6" transform="rotate(-90 142.5 104.6)">4</text>
<text x="176.3" y="117" transform="rotate(-90 176.3 117)">3</text>
<text x="178.1" y="117" transform="rotate(-90 178.1 117)">2</text>
<text x="179.9" y="117" transform="rotate(-90 179.9 117)">1</text>
<text x="221.7" y="114.3" transform="rotate(-90 221.7 114.3)">2</text>
<text x="223.4" y="114.3" transform="rotate(-90 223.4 114.3)">1</text>
<text x="244.3" y="126.4">1</text>
<text x="244.3" y="128.2">2</text>
<text x="244.3" y="130">3</text>
<text x="244.4" y="131.7">4</text>
<text x="244.4" y="133.5">5</text>
<text x="244.4" y="135.3">6</text>
<text x="175.5" y="146">1</text>
<text x="175.5" y="147.7">2</text>
<text x="175.5" y="149.5">3</text>
<text x="196.3" y="146">1</text>
<text x="196.3" y="147.7">2</text>
<text x="196.3" y="149.5">3</text>
<text x="175.5" y="151.3">4</text>
<text x="175.5" y="153.1">5</text>
<text x="175.5" y="154.8">6</text>
<text x="196.4" y="151.3">4</text>
<text x="196.4" y="153.1">5</text>
<text x="196.4" y="154.8">6</text>
<text x="175.5" y="156.6">7</text>
<text x="175.5" y="158.4">8</text>
<text x="175.5" y="160.2">9</text>
<text x="175.5" y="162">10</text>
<text x="195.5" y="162">10</text>
<text x="196.3" y="156.6">7</text>
<text x="196.3" y="158.4">8</text>
<text x="196.3" y="160.2">9</text>
<text x="175.5" y="163.7">11</text>
<text x="175.5" y="165.5">12</text>
<text x="195.5" y="163.7">11</text>
<text x="195.5" y="165.5">12</text>
</g>
<g font-size="1.2" fill="#800000">
<text x="107.7" y="57.9" transform="rotate(-90 107.7 57.9)">+</text>
<text x="65.9" y="60.6" transform="rotate(-90 65.9 60.6)">+</text>
</g>
</svg>
